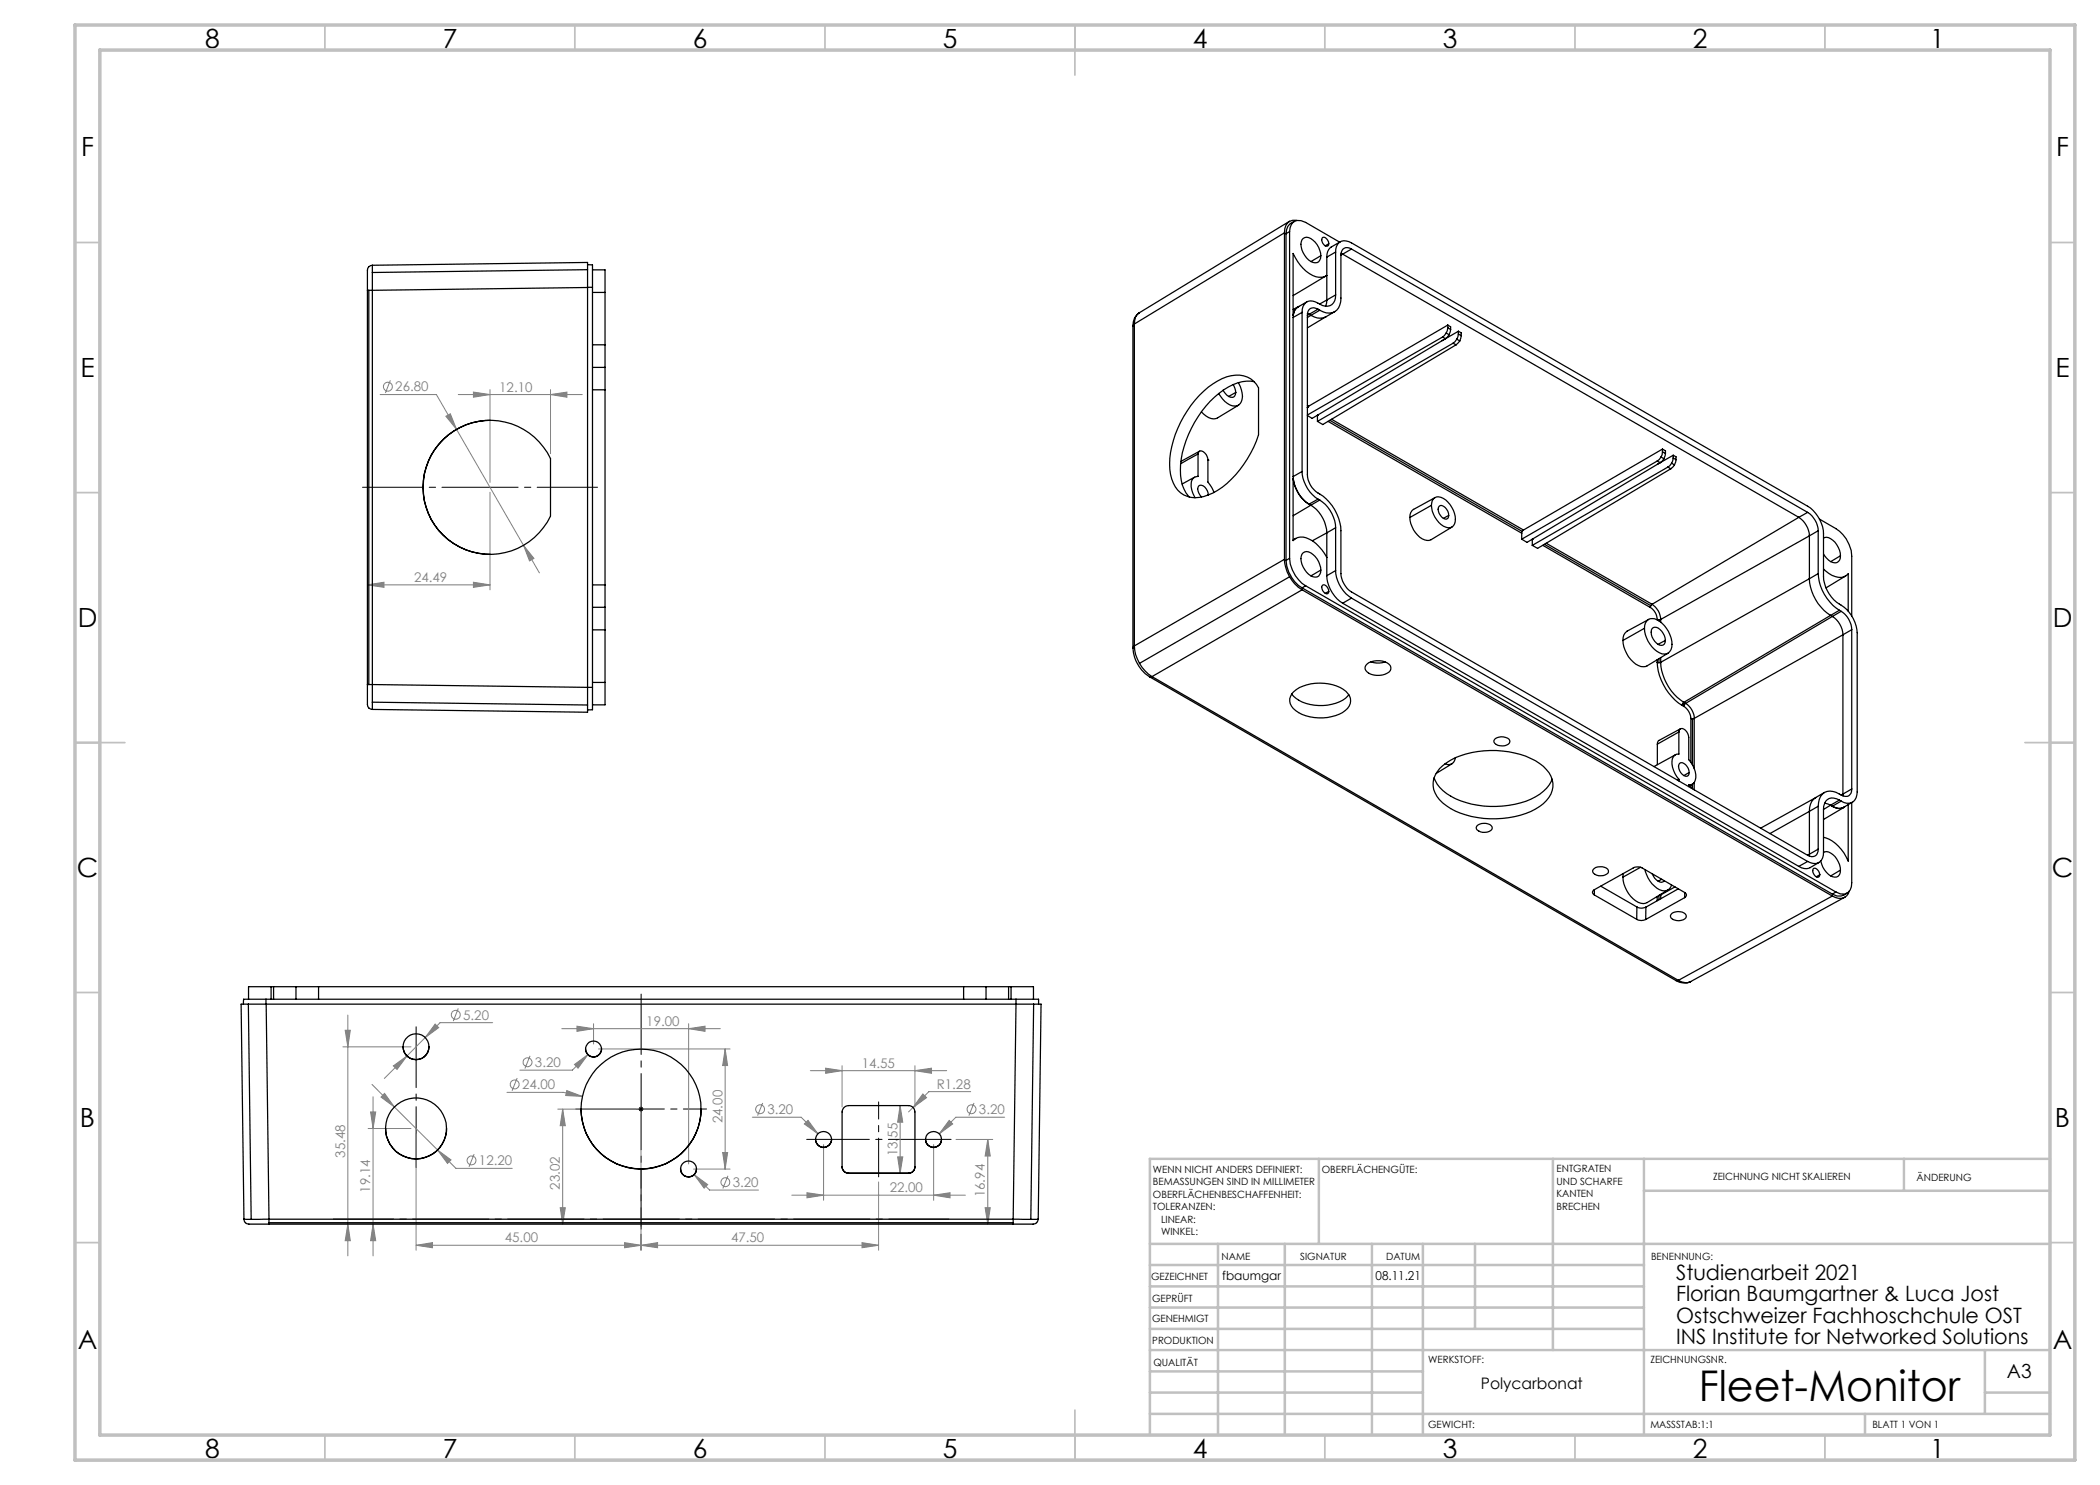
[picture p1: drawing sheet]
<svg xmlns="http://www.w3.org/2000/svg" width="420mm" height="297mm" viewBox="0 0 420 297" stroke-linecap="round" stroke-linejoin="round" font-family="sans-serif">
<g fill="none" stroke="#808080" stroke-width=".2">
<path d="M76 78.9h11.3l4 7M78.1 76.1l-1 2.5M91.7 78.9h24.8M94.7 78.4l3.3 .5-3.3 .5zM98 77.9v18.6M110.1 78.9l3.3-.5v1zM110.1 77.9v12.8M89.2 83.3l.9-.5 1.2 3.1zM91.3 85.9l16.6 28.7M98 98.5v19.5M73.5 117l3.3-.6v1.1zM73.5 117h24.5"/>
<path d="M94.7 116.4l3.3 .6-3.3 .5zM104.7 109.1l2.1 2.6-.9 .5zM68.6 209.4h13.6M69 206.1h1.1l-.5 3.3zM69.6 203v48.2M74.4 216.9l4.5 4.5M74.6 219.4v31.8M76.9 218.7l2 2.7-2.7-2zM78.7 213.2l2.7-2-2 2.7zM81.4 211.2l-4.5 4.5M85.1 207.5l-3.7 3.7M87 204.8l.7 .7-2.6 2z"/>
<path d="M91.7 201.7l-1 2.5M98.5 204.5h-10.5l-2.9 3M101.4 218.5h11.2l3.9 .8M103.4 215.6l-1 2.6M106 211.2l-1 2.5M112.4 205.7h31.7M113.3 218.1l3.2 1.2-3.4-.2zM114.9 212.9l2.7-2-2 2.7zM115.4 205.2l3.3 .5-3.3 .6zM117.6 210.9l-3.1 3.1h-10.5M118.7 204.7v4.1M119.7 209.8h26.3"/>
<path d="M137.7 205.7l3.3-.5v1.1zM137.7 204.7v28.1M145 209.8l.5 3.3h-1zM145 209.8v24M162.1 214.1h27.2M165.1 213.6l3.3 .5-3.3 .6zM168.4 213.1v8.3M183 214.1l3.3-.5v1.1zM183 213.1v8.3M184.6 218.8l.7 .7-2.7 2zM194.1 218.3h-8.3l-4.1 4.1M73.6 225.7h8.6"/>
<path d="M74.1 222.4h1l-.5 3.3zM78.9 221.4l12.3 12.3h11.2M83.2 226.7v23.3M87.5 230l2.7 2-.7 .7zM94.8 230.8l-1 2.6M111.5 221.8h15.7M112.5 221.8l.6 3.3h-1.1zM112.5 221.8v23M128.2 222.8v27.2M138.7 233.8h7.3M138.9 234.9l2.6 2-.7 .7zM138.9 234.9l3 3.1h9.8"/>
<path d="M144.5 230.5h1l-.5 3.3zM145.6 235.2l-1 2.5M150.5 223.4h9.7l3.4 3.4M152.5 220.6l-1 2.5M158.4 239h34.7M160.9 224.8l.7-.7 2 2.7zM161.4 238.5l3.3 .5-3.3 .6zM164.7 228.9v11.2M175.7 236.4v13.6M179.5 231.4h1.1l-.6 3.3zM180 221.1l.6 3.3h-1.1zM180 221.1v13.6"/>
<path d="M186.7 239l3.3-.5v1.1zM186.7 228.9v11.2M189.8 224.1l.7 .7-2.6 2zM191.2 227.9h7.3M194.8 220.6l-1 2.5M197.6 227.9l.4 3.3h-1zM197.6 227.9v16.9M200.9 223.4h-9.7l-3.3 3.4M69.6 244.8l.5 3.3h-1.1zM74.6 244.8l.5 3.3h-1zM83.2 249.1l3.3-.6v1.1zM83.2 249.1h92.5"/>
<path d="M112 241.5h1.1l-.6 3.3zM124.9 248.5l3.3 .6-3.3 .5zM128.2 249.1l3.3-.6v1.1zM172.4 248.5l3.3 .6-3.3 .5zM197 241.5h1l-.4 3.3z"/>
<circle cx="77.6" cy="77.3" r=".9"/>
<circle cx="91.2" cy="203" r=".89"/>
<circle cx="102.9" cy="216.9" r=".89"/>
<circle cx="105.5" cy="212.4" r=".89"/>
<circle cx="94.3" cy="232.1" r=".89"/>
<circle cx="145.1" cy="236.4" r=".89"/>
<circle cx="152" cy="221.9" r=".88"/>
<circle cx="194.3" cy="221.9" r=".89"/>
</g>
<path d="M115.1 221.8h13.6M127.8 221.5l.8 .7M128.2 221.3v1M128.6 221.5l-.8 .7" fill="none" stroke="#000" stroke-width=".2"/>
<path d="M119.5 97.5h-47M128.2 245.8v-47M189.8 243.8h-123.1" fill="none" stroke="#000" stroke-width=".2" stroke-dasharray="15.2 1.3 1.3 1.3" stroke-dashoffset="3.2"/>
<path d="M161.3 227.9h28.9" fill="none" stroke="#000" stroke-width=".2" stroke-dasharray="15.2 1.3 1.3 1.3" stroke-dashoffset="2.7"/>
<path d="M175.7 235.4v-15" fill="none" stroke="#000" stroke-width=".2" stroke-dasharray="15.2 1.3 1.3 1.3" stroke-dashoffset="7.5"/>
<path d="M128.2 233.8v11.5" fill="none" stroke="#000" stroke-width=".2" stroke-dasharray="15.2 1.3 1.3 1.3" stroke-dashoffset="11.4"/>
<path d="M83.2 205.4v28.1" fill="none" stroke="#000" stroke-width=".2" stroke-dasharray="15.2 1.3 1.3 1.3" stroke-dashoffset="3.1"/>
<path d="M128.2 221.8h13.1" fill="none" stroke="#000" stroke-width=".2" stroke-dasharray="15.2 1.3 1.3 1.3" stroke-dashoffset="10.6"/>
<g fill="none" stroke="#c0c0c0" stroke-width=".35">
<path d="M65 5v5M115 5v5M165 5v5M215 5v10M265 5v5M315 5v5M365 5v5M15 48.5h5M410 48.5h5M15 98.5h5M410 98.5h5M15 148.5h10"/>
<path d="M405 148.5h10M15 198.5h5M410 198.5h5M15 248.5h5M410 248.5h5M65 287v5M115 287v5M165 287v5M215 282v10M265 287v5M315 287v5M365 287v5"/>
</g>
<g fill="none" stroke="#c0c0c0" stroke-width=".5">
<path d="M263.8 231.8v17M310.6 231.8v38.2M328.8 231.8v55.2M328.8 238.2h81.2M380.8 231.8v6.4M410 231.8h-180v55.2M230 248.8h180M230 257.3h98.8M230 253h98.8M243.6 248.8v38.2M257 248.8v38.2M274.4 248.8v38.2"/>
<path d="M284.6 248.8v38.2M295 248.8v17M230 265.8h98.8M230 261.5h98.8M230 278.5h54.6M230 274.3h54.6M230 270h180M397 278.5h13M397 270v12.8M230 282.8h180M373 282.8v4.2"/>
</g>
<path d="M15 5h400v287h-400zM20 10h390v277h-390z" fill="none" stroke="#c0c0c0" stroke-width=".7"/>
<g fill="#808080">
<path d="M110.1 78.9l3.3-.5v1zM94.7 78.4l3.3 .5-3.3 .5z"/>
<path d="M113.3 218.1l-.2 1 3.4 .2zM76.9 218.7l-.7 .7 2.7 2zM87.5 230l2 2.7 .7-.7zM78.7 213.2l.7 .7 2-2.7zM87 204.8l-1.9 2.7 2.6-2zM114.9 212.9l.7 .7 2-2.7zM138.9 234.9l1.9 2.7 .7-.7zM160.9 224.8l2.7 2-2-2.7zM189.8 224.1l-1.9 2.7 2.6-2zM161.4 238.5l3.3 .5-3.3 .6zM186.7 239l3.3-.5v1.1zM184.6 218.8l-2 2.7 2.7-2zM128.2 249.1l3.3-.6v1.1zM172.4 248.5l3.3 .6-3.3 .5zM115.4 205.2l3.3 .5-3.3 .6zM137.7 205.7l3.3-.5v1.1zM83.2 249.1l3.3-.6v1.1zM124.9 248.5l3.3 .6-3.3 .5zM73.5 117l3.3-.6v1.1zM94.7 116.4l3.3 .6-3.3 .5zM104.7 109.1l1.2 3.1 .9-.5zM89.2 83.3l2.1 2.6-1.2-3.1z"/>
<path d="M165.1 213.6l3.3 .5-3.3 .6zM183 214.1l3.3-.5v1.1z"/>
<path d="M180 221.1l.6 3.3h-1.1zM179.5 231.4h1.1l-.6 3.3zM197.6 227.9l.4 3.3h-1zM197 241.5h1l-.4 3.3zM145 209.8l.5 3.3h-1zM144.5 230.5h1l-.5 3.3zM74.1 222.4h1l-.5 3.3zM74.6 244.8l.5 3.3h-1zM69 206.1h1.1l-.5 3.3zM69.6 244.8l.5 3.3h-1.1zM112.5 221.8l.6 3.3h-1.1zM112 241.5h1.1l-.6 3.3z"/>
</g>
<g fill="none" stroke="#000" stroke-width=".25">
<path d="M73.5 58.1h.3M73.5 58.1v78.8M73.8 58.1h.7M73.8 58.1v78.8M74.5 54.5v3.6M74.5 53.1v1.4M74.5 53.1a1.17 1.17 0 0 0-1 1.5v3.5M74.5 53.1l43-.6v1.4M74.5 58.1v78.8M117.5 53.9v3.6M117.5 52.9l1 .1v4.5M117.5 57.5l-43 .6"/>
<path d="M117.5 53.9l-43 .6M117.5 57.5v80M117.5 57.5h1M118.5 54h2.5v4.5M118.5 57.5v80M118.5 58.5h2.5M121 58.5v10.5M256.9 46.6v65.3M256.9 46.6l-30 18.2M257.2 46.7v65.4M257.9 44.3l-30.1 18.3a2.84 2.84 0 0 0-1.2 2.6M257.9 46.3a1.96 1.96 0 0 1 1-2 1.96 1.96 0 0 1 2.2 .2l6.8 3.9"/>
<path d="M257.9 44.3a2.37 2.37 0 0 0-1 2.3M257.9 46.3v65.4M257.9 46.3l-.7 .4M258.2 44.7a2.09 2.09 0 0 0-1 2M258.9 44.3l-.7 .4M259.4 44.1h-.9l-.6 .2M260.6 47.7a1.8 1.8 0 0 1 2.4 .7 3.1 3.1 0 0 1 .7 3.9 1.9 1.9 0 0 1-2.4-.7 3.7 3.7 0 0 1-.9-3.6zM264.2 51.1l-2 1.2M264.5 47.5a1.15 1.15 0 0 1 1 1.7 1.15 1.15 0 0 1-1-1.7zM265.2 55.2l-6.6 3.9M265.4 55.1a3.4 3.4 0 0 1-4.2-.8 9.9 9.9 0 0 1-2.6-3.6v12.4a1.97 1.97 0 0 1 1.2-1.8M265.4 51.4v8.6"/>
<path d="M265.7 48.8l-.7 .4M267.1 50.4a1.93 1.93 0 0 1 .9-2.1 1.93 1.93 0 0 1 2.3 .3l91.2 52.6a7 7 0 0 1 3.2 5.5v8.6a7.3 7.3 0 0 0 4.1 6.1 7.3 7.3 0 0 1 2.6 5.1v31.9a1.96 1.96 0 0 1-.9 2 1.96 1.96 0 0 1-2.3-.2M267.1 59a1.93 1.93 0 0 1-.9 2 1.93 1.93 0 0 1-2.3-.2 2.39 2.39 0 0 0-2.7-.3 2.26 2.26 0 0 0-.8 2M267.1 50.4v8.6M267.1 59l-1.7 1M267.1 50.4l-1.7 1M268 48.4l-1.7 1a2.1 2.1 0 0 0-.9 2M268.2 51v8.6a2.59 2.59 0 0 1-2.3 3h-.6l-1.4-.5M268.2 50.7l.3 .1M268.5 50.8l91.3 52.7M268.5 50.8l-.3 .2M270.3 49.8a1.3 1.3 0 0 0-1.5-.1 1.3 1.3 0 0 0-.6 1.3"/>
<path d="M270.3 49.8l91.2 52.7M270.3 49.8l-1.8 1M118.5 78h2.5M118.5 73.5h2.5M118.5 69h2.5M121 73.5v4.5M121 69v4.5M121 78v39M226.9 64.8l-.3 .4v64.4l.3-.4M226.9 64.8v64.4M227.9 62.5a2.41 2.41 0 0 0-1 2.3M239.9 79.1a11.9 11.9 0 0 1 7.3-4.1 4.6 4.6 0 0 1 4.5 2.6v9.4a20.7 20.7 0 0 1-9.1 11.6 6.5 6.5 0 0 1-5.9 .4 6.7 6.7 0 0 1-2.8-6.2 21.6 21.6 0 0 1 6-13.7z"/>
<path d="M244.6 78l.1 .2a1.81 1.81 0 0 0 2 1.2l.2-.2 .3-.7M246.6 76.9l.6 1.6M247.2 78.5l-1.5 .8M247.7 76.5a4.3 4.3 0 0 1 .4 4.2 1.85 1.85 0 0 1-2.6 0l-1-.9-.8-1.1M250.8 76.3a8.7 8.7 0 0 0-7 2.4 21.5 21.5 0 0 0-7.7 15.3 7.4 7.4 0 0 0 1.7 5.4M258.6 63.5v31.8M259.6 61.4a2.2 2.2 0 0 0-1 2.1M259.6 61.4l-1 .5M260.4 62.5v31.8M260.4 62.5l-1.8 1M261.3 60.4l-1.7 1M261.5 63.1v31.8a5 5 0 0 0 3.1 4.3 9.5 9.5 0 0 1 3.6 6.9v8.6a4.8 4.8 0 0 0 2.1 3.7l91.2 52.7"/>
<path d="M261.5 62.7l.3 .2M261.8 62.9l.4 .2M261.8 62.9l-.3 .2M262.2 63.1a2.98 2.98 0 0 0 3 .3M262.2 63.1l-.7 .4M263.6 61.8a1.29 1.29 0 0 0-1.5-.1 1.29 1.29 0 0 0-.6 1.4M263.6 61.8l.3 .3M263.6 61.8l-1.8 1.1M263.9 62.1l-1.7 1M265.2 63.4l-3.7 2.2M265.4 60l-.3 1.2M265.4 60l-1.5 .8"/>
<path d="M266.9 62.3l-1.7 1.1M288.5 67.4l-27 15.6M288.5 67.4l.6 .3M289.1 67.7l-26.7 16-.9-.6M289.2 66.6l-.7 .8M289.2 66.6l.6 .4M289.6 65.6l-.4 1M289.6 65l.5 .4v.5M289.6 65l-27.9 16.2M289.6 65v.6M289.6 65.6l.5 .3M289.8 67l-.7 .7"/>
<path d="M290.1 65.9l-.3 1.1M290.6 68.6l-27.1 15.7M290.6 68.6l.6 .4M291.2 69l-26.7 15.9-1-.6M291.4 67.8l-.8 .8M291.4 67.8l.6 .4M291.7 66.8l-.3 1M291.7 66.2l.5 .4v.5M291.7 66.2l-3.3 2M291.7 66.2v.6M291.7 66.8l.5 .3M292 68.2l-.8 .8"/>
<path d="M292.2 67.1l-.2 1.1M88.7 87.9a13.4 13.4 0 0 1 21.4 3.8v11.5a13.4 13.4 0 0 1-19.9 5.2 13.4 13.4 0 0 1-1.5-20.5zM98 84.1a13.4 13.4 0 0 0-13.4 13.4 13.4 13.4 0 0 0 13.4 13.4M238.9 95.4l-2.5 1.4M239.6 90.8v4.5a1.53 1.53 0 0 0-1.4 2l.3 1.3 .5 1M239.6 90.8a.69 .69 0 0 1 .6-.7 .69 .69 0 0 1 .7 .5 2.15 2.15 0 0 1 .7 1.4M239.6 90.8l-3.5 1.9M239.9 90.2l-3.7 2.1M241.6 92h.1M241.6 92v4.4l.8 1.2 .4 .9M241.7 99a1.93 1.93 0 0 0-1.7-2 1.25 1.25 0 0 0 0 2l.3 .4M241.7 99h.1"/>
<path d="M247.7 81l-4.2 2.6a2.44 2.44 0 0 1-2.8-.8l-.4-.4M258.6 95.3a7.2 7.2 0 0 0 3.2 5.5M260.4 94.3a7.1 7.1 0 0 0 3.2 5.5M260.4 94.3l-1.8 1M261.5 81.5h.1M261.5 81.1l.2 .1M261.7 81.2l-.2 .3M263.5 83h.1M263.5 83v1.3M263.6 99.8l.3 .2M263.6 99.8l-1.8 1M265.6 84.3l38.7 22.3"/>
<path d="M266 84.1l38.4 22.2M266.3 83.9l38.4 22.1M286.7 99.8a1.77 1.77 0 0 1 2.5 .2 4.9 4.9 0 0 1 1.7 4.8 1.41 1.41 0 0 1-2.2 .4 4.9 4.9 0 0 1-2.2-5.1zM287 99.5l-4.3 2.4a1.55 1.55 0 0 0-.7 1.6M331.4 92.2l-27.1 15.6M331.4 92.2l.6 .3M332 92.5l-26.6 16-1.1-.7M332.2 91.4l-.8 .8M332.2 91.4l.6 .4M332.5 90.4l-.3 1M332.5 89.8l.6 .4v.5M332.5 89.8l-27.8 16.2"/>
<path d="M332.5 89.8v.6M332.5 90.4l.6 .3M332.8 91.8l-.8 .7M333.1 90.7l-.3 1.1M333.6 93.4l-27.1 15.7M333.6 93.4l.6 .4M334.2 93.8l-26.7 15.9-1-.6M334.3 92.6l-.7 .8M334.3 92.6l.6 .4M334.6 91.6l-.3 1M334.6 91l.6 .4v.5M334.6 91l-3.1 1.8"/>
<path d="M334.6 91v.6M334.6 91.6l.6 .3M334.9 93l-.7 .8M335.2 91.9l-.3 1.1M118.5 117h2.5M121 117v4.5M256.9 111.9a7.6 7.6 0 0 0 1 3.5M256.9 111.9l-30 17.3M257.2 112.1a7 7 0 0 0 3.2 5.5M257.9 111.7l-.7 .4M257.9 111.7a7 7 0 0 0 3.2 5.5M257.9 115.4a6.9 6.9 0 0 0 2.5 2.6"/>
<path d="M257.9 115.4l-30 17.3M259.2 107.7l-.6 .3M260.4 117.6l106.1 61.2M260.4 118l106.1 61.2M260.4 118l-30 17.3M260.6 110.6a1.8 1.8 0 0 1 2.4 .7 3.1 3.1 0 0 1 .7 3.9 1.9 1.9 0 0 1-2.4-.8 3.1 3.1 0 0 1-.7-3.8zM261.1 117.2l-.7 .4M261.1 117.2l106.1 61.2M261.8 100.8l.4 .2M262.2 101a6.8 6.8 0 0 1-3.6-5.3v12.4a2.56 2.56 0 0 1 3.3-.3 8.7 8.7 0 0 1 3.5 3.7M262.2 101a7 7 0 0 1 3.2 5.6M262.2 101l-3.6 2.1"/>
<path d="M263.9 100a7 7 0 0 1 3.2 5.5M263.9 100l-1.7 1M264.2 114l-2 1.2M264.5 117a1.15 1.15 0 0 1 1 1.7 1.16 1.16 0 0 1-1-1.7zM265.4 115.1a7 7 0 0 0 3.1 5.5M265.4 106.6v8.5M265.4 106.6l-2.9 1.6M265.7 118.3l-.7 .4M267.1 114.1a7 7 0 0 0 3.2 5.5M267.1 105.5v8.6M267.1 114.1l-1.7 1M267.1 105.5l-1.7 1.1"/>
<path d="M270.3 119.6l91.2 52.7M270.3 119.6l-1.8 1M282 103.5a4.9 4.9 0 0 0 3.4 4.6l.8-.2 4.2-2.5M286.3 101.1l-4.3 2.4M287.8 101.2a1.33 1.33 0 0 1 1.8 1 1.21 1.21 0 0 1-.3 1.6 1.9 1.9 0 0 1-1.5-2.6zM289.7 103.1l-1 .6M304.3 106.6v1.2M304.4 106.3l-.1 .3M304.7 106l-.3 .3M306.5 107.8h.1M306.5 107.8v1.3M308.6 109.1l21.5 12.4"/>
<path d="M308.9 108.9l21.3 12.2M309.2 108.7l21.2 12.2M359.8 103.5a4.8 4.8 0 0 1 2.1 3.7M359.8 103.5l-29.4 17.4M361.5 102.5a4.7 4.7 0 0 1 2.1 3.6M361.5 102.5l-1.7 1M361.9 115.7a9.4 9.4 0 0 0 4.2 7.4M361.9 107.2v8.5M361.9 115.7l-29.8 16.8M361.9 107.2l-29.8 16.7M363.6 114.7a9.4 9.4 0 0 0 4.3 7.4M363.6 106.1v8.6"/>
<path d="M363.6 114.7l-1.7 1M363.6 106.1l-1.7 1.1M363.9 103.8l3.3 1.9a6.9 6.9 0 0 1 3.1 5.5v12M364.7 110.8l.2 .3a2.48 2.48 0 0 0 2.4 1.4 1.28 1.28 0 0 0 .8-1.3M364.7 113.8a4.4 4.4 0 0 0 4.1 1.6l.8-.6v7.4M364.7 107.6a1.9 1.9 0 0 1 2.3 .8l.3 .5a3.9 3.9 0 0 1 .8 2.3M368.1 111.2l-2 1.1M369.1 115.2l-3.9 2.4M73.5 136.9v3.9a.97 .97 0 0 0 1 1.1M73.5 136.9h.3M73.8 136.9h.7M74.5 136.9v3.5"/>
<path d="M74.5 136.9l43 .6M117.5 137.5v3.5M117.5 137.5h1M118.5 137.5v4.5h-1M118.5 121.5h2.5M118.5 126h2.5M118.5 136.5h2.5M121 121.5v4.5M121 136.5v4.5h-2.5M121 126v10.5M226.6 129.6a7.4 7.4 0 0 0 3.3 5.8M226.9 129.2a6.8 6.8 0 0 0 1 3.5"/>
<path d="M227.9 132.7a7.6 7.6 0 0 0 2.5 2.6M229.9 135.4l105.3 60.7M230.4 135.3l-.5 .1M230.4 135.3l105.3 60.8M258.3 138.8a8 8 0 0 0 8 2.1 5.2 5.2 0 0 0 3.5-2M258.8 138.3a8.8 8.8 0 0 1 8.5-1.1 3.6 3.6 0 0 1 2.8 3 3.5 3.5 0 0 1-3 2.9 9 9 0 0 1-8.4-1.4 2.26 2.26 0 0 1 .1-3.4zM268.5 120.6l91.3 52.7M273.4 132.8a3.7 3.7 0 0 1 4.7 .3 1.24 1.24 0 0 1-1.1 1.8 3.5 3.5 0 0 1-3.8-.8 .92 .92 0 0 1 .2-1.3zM274.2 132.4l1.1 .2 1.7-.2M324.6 128.1a5.8 5.8 0 0 0 3.6 5.2h.9l.3-.1 4.2-2.6M328.9 125.7l-4.3 2.4M329.6 123.9a2.31 2.31 0 0 1 2.8 .7 5.6 5.6 0 0 1 1.8 5.3 1.53 1.53 0 0 1-2.3 .7 5.6 5.6 0 0 1-2.8-6z"/>
<path d="M329.7 123.9l-4.3 2.3a1.96 1.96 0 0 0-.8 1.9M330.1 121.5a2.92 2.92 0 0 1 1.3 2.4M330.2 121.1l-.1 .4M330.4 120.9a3.8 3.8 0 0 1 1.7 3M330.4 120.9l-.2 .2M330.4 125.7a1.28 1.28 0 0 1 2 .6 2.39 2.39 0 0 1 .5 2.5 1.28 1.28 0 0 1-2-.5 2.39 2.39 0 0 1-.5-2.6zM331.4 132.5a11.2 11.2 0 0 0 5 8.6M331.4 132.5h.4M331.4 123.9l.4 .1M331.4 123.9v.1M331.4 131.9v.6M331.8 124v.2"/>
<path d="M331.8 131.7v.8M332.1 132.5a10.3 10.3 0 0 0 4.7 8M332.1 132.5h-.3M332.1 123.9l-.3 .1M332.1 123.9v.5M332.1 131.5v1M333.1 128.1l-1.5 .8M366.1 123.1l-29.3 17.4M366.1 123.1l.4 .2M366.5 123.3a4.6 4.6 0 0 1 2.1 3.7M366.5 123.3l-29.4 17.4M367.9 122.1l.3 .2"/>
<path d="M367.9 122.1l-1.8 1M368.2 122.3a4.6 4.6 0 0 1 2.1 3.6M368.2 122.3l-1.7 1M368.6 127v32.2M368.6 127l-29.8 16.7M370.3 125.9v31.9M370.3 125.9l-1.7 1.1M74.5 140.4v1.5M74.5 140.4l43 .6M117.5 141v1.4l-43-.5M286.8 155.6a8.3 8.3 0 0 0 5.3 4.6 19.4 19.4 0 0 0 15-.9 6.6 6.6 0 0 0 3.3-3.5M287.9 153.7a14.6 14.6 0 0 1 10.1-3.6 16.2 16.2 0 0 1 10.7 3.2 4.6 4.6 0 0 1 0 7.4 16.6 16.6 0 0 1-12 3 14 14 0 0 1-8.8-3.8 4.4 4.4 0 0 1 0-6.2z"/>
<path d="M290.4 152.7l-3.2 2M291.1 151.5a1.39 1.39 0 0 1-2.1 1.2M299.1 147.7a2.21 2.21 0 0 1 2.8 .4 1.15 1.15 0 0 1-1.4 1.1 1.48 1.48 0 0 1-1.7-1zM331.5 148.8v4.1M335.1 151l-4.3 2.3M335.7 150.8a1.52 1.52 0 0 0-1.3 2 5.7 5.7 0 0 0 1.4 3.1M335.7 150.8h.1M335.8 146.4a.68 .68 0 0 1 .5-.7 .68 .68 0 0 1 .7 .3 2.23 2.23 0 0 1 .7 1.5v4.4a4.2 4.2 0 0 1 1.2 4.6l-.7 .4-.4 .1M335.8 146.4l-4.3 2.4M335.8 146.4v4.4M335.8 155.9v.3M335.8 155.9l-.3 .1"/>
<path d="M335.9 152.7a1.33 1.33 0 0 1 1.7 1 1.21 1.21 0 0 1-.2 1.6 1.87 1.87 0 0 1-1.5-2.6zM336.1 145.8l-4.3 2.3-.3 .4v.3M336.4 141.1l.4 .2M336.5 140.7l-.1 .4M336.5 140.7l.4 .2M336.8 141.3a3.1 3.1 0 0 1 1.4 2.4M336.8 140.5l-.3 .2M336.8 140.5l.3 .2M336.9 140.9l-.1 .4M337.1 140.7a3.7 3.7 0 0 1 1.7 3M337.1 140.7l-.2 .2M337.7 157h.1"/>
<path d="M337.7 157v.3M337.8 157h-.1M337.8 154.5l-1 .6M338.2 143.7l.3 .1M338.2 143.7v8.7M338.2 157v.5M338.5 156.8l-.8 .5M338.5 143.8v9.2M338.5 156.8v1M338.8 143.7l-.3 .1M338.8 143.7v10M338.8 156.5v1.5"/>
<path d="M363.1 159.5l-11 6.1M364.9 158.5a3.9 3.9 0 0 0-3 3v.8M368.2 159a3.1 3.1 0 0 0-3.7-.1 3.4 3.4 0 0 0-.9 2.4M370.3 157.8a1.27 1.27 0 0 1-.6 1.4 1.27 1.27 0 0 1-1.5-.2M370.3 157.8l-2.1 1.2M295.3 165.2a2.18 2.18 0 0 1 3.1 .2 1.15 1.15 0 0 1-1.4 1.1 1.48 1.48 0 0 1-1.8-1zM318.6 173.9a2.13 2.13 0 0 1 3.1 .2 1.15 1.15 0 0 1-1.5 1.1 1.41 1.41 0 0 1-1.7-1zM318.9 177.9l7.7-4.3a2.02 2.02 0 0 1 1.8 0l8.5 4.9M318.9 177.9a.55 .55 0 0 0-.4 .6 .55 .55 0 0 0 .4 .5M318.9 179l8.4 4.9M318.9 177.9v1.1M320.1 177.2l7.3 4.2"/>
<path d="M324.6 175.4a5.8 5.8 0 0 0 3.6 5.3h.5l.7-.2 4.2-2.5M324.7 174.7l-.1 .7M328.1 173.5l-3.5 1.9M329 173.9a5.2 5.2 0 0 0 3.9 4.3 1.41 1.41 0 0 0 1.4-1.2M330.4 174.7a2.47 2.47 0 0 0 2 1.8l.5-.4M331.4 179.3v.9M331.8 179.1v.8M332.1 178.9v.9M332.4 175.9l-.8 .3M335 177.4l-3.2 1.7M335.7 177.8l-6.5 3.6M336.9 178.5a.55 .55 0 0 1 .4 .5 .55 .55 0 0 1-.4 .5"/>
<path d="M336.9 179.5l-7.8 4.4M336.9 178.5v1M361.5 172.3l-1.7 1M361.9 162.3v8.5M361.9 170.8l-.1 .4M361.9 170.8l-.4 .3M361.9 162.3l-7.9 4.4M362.6 173.8l.2-.1a1.16 1.16 0 0 1 .9 1.7 1.17 1.17 0 0 1-1.1-1.6zM363.6 169.8a1.3 1.3 0 0 1-.6 1.4 1.3 1.3 0 0 1-1.5-.1M363.6 161.3v8.5M363.6 169.8l-1.7 1M363.6 161.3l-1.7 1"/>
<path d="M363.8 172.5l-1.8 1a2.05 2.05 0 0 1-2.2-.2M364 174.9l-.7 .5M364.2 172.2a4.2 4.2 0 0 0 2.4 3.2 1.13 1.13 0 0 0 1.1-.2 1.13 1.13 0 0 0 .4-1.2M364.7 170.5a1.9 1.9 0 0 1 2.3 .8l.3 .5a3.9 3.9 0 0 1 .8 2.2M364.9 160.6l1.2 .4M366.1 161a2.24 2.24 0 0 0 2.9 .3M366.1 161l.4 .3M366.1 161l-1.4 .9M366.5 178.8l.9 .4h.8l.5-.2M366.5 179.2a2.51 2.51 0 0 0 2.5 .3M366.5 179.2l-30.8 16.9M367.2 178.4l-.7 .4"/>
<path d="M367.9 160a1.94 1.94 0 0 0-2.3-.2 1.94 1.94 0 0 0-.9 2.1v8.5a1.95 1.95 0 0 1-.9 2.1 1.95 1.95 0 0 1-2.3-.2M367.9 160l.3 .2M367.9 160l-1.8 1M368.1 174l-2 1.2M368.2 160.2l-1.7 1.1M368.8 161.5l-4.1 2.4M368.9 179.5l-30.8 16.9M369.5 178.6l-.7 .4M369.6 160.9v11.3a7.9 7.9 0 0 0-4.9-4.7M369.8 178.3l-.1 .4-.7 .8M370.3 160.5v16.1a1.94 1.94 0 0 1-.9 2 1.94 1.94 0 0 1-2.2-.2M370.5 160.4l-1.8 1.1a2.11 2.11 0 0 1-2.2-.2"/>
<path d="M53.2 199.8h-4.5v1M53.2 199.8v1M53.2 199.8h150M54.2 197.3h-4.5v2.5M54.2 197.3h.5M54.2 197.3v2.5M54.7 197.3h4.5M54.7 197.3v2.5M59.2 197.3h4.5M59.2 197.3v2.5M63.7 197.3v2.5M63.7 197.3h129"/>
<path d="M192.7 197.3h4.5M192.7 197.3v2.5M197.2 197.3h4.5M197.2 197.3v2.5M201.7 197.3h.5M201.7 197.3v2.5M202.2 197.3h4.5v2.5M202.2 197.3v2.5M203.2 199.8v1M203.2 199.8h4.5v1M327.3 183.9a1.88 1.88 0 0 0 1.8 0M327.4 181.4a1.88 1.88 0 0 0 1.8 0"/>
<path d="M327.4 181.4l-.1 2.5M329.2 181.4l-.1 2.5M334.4 182.7a2.15 2.15 0 0 1 2.8 .4 1.15 1.15 0 0 1-1.4 1h-.5a1.23 1.23 0 0 1-1.2-.9zM335.2 196.1a3.1 3.1 0 0 0 2.9 .3M335.7 196.1h-.5M335.7 196.1a2.52 2.52 0 0 0 2.4 .2M49.7 200.8h3.5M49.7 200.8h-1.5l.6 43M49.7 200.8l.5 43.1M53.2 200.8l.6 43M53.2 200.8h150M80.6 209.3a2.59 2.59 0 0 0 2.6 2.6 2.59 2.59 0 0 0 2.6-2.6"/>
<path d="M117.1 209.8a1.61 1.61 0 0 0 1.6 1.6M120.3 209.8a1.61 1.61 0 0 1-1.6 1.6M203.2 200.8h3.5M203.2 200.8l-.6 43M206.7 200.8h1.5l-.6 43M206.7 200.8l-.5 43.1M77.1 225.7a6.1 6.1 0 0 0 6.1 6.1 6.1 6.1 0 0 0 6.1-6.1M116.2 221.8a12 12 0 0 0 12 12M136.1 233.7a1.61 1.61 0 0 0 1.6 1.7 1.61 1.61 0 0 0 1.6-1.7M140.2 221.8a12 12 0 0 1-12 12M163.1 227.9a1.59 1.59 0 0 0 1.6 1.5 1.59 1.59 0 0 0 1.6-1.5M168.4 233.4a1.33 1.33 0 0 0 1.3 1.2"/>
<path d="M169.7 234.7a1.27 1.27 0 0 1-1.3-1.3v-11a1.33 1.33 0 0 1 1.3-1.3h12a1.33 1.33 0 0 1 1.3 1.3v11a1.26 1.26 0 0 1-1.3 1.3M169.7 234.6h12M169.7 234.6v.1M181.7 234.6v.1M183 233.4a1.33 1.33 0 0 1-1.3 1.2M185.1 227.9a1.61 1.61 0 0 0 1.6 1.5 1.61 1.61 0 0 0 1.6-1.5M48.8 243.8l1.4 .1M48.8 243.8a1.21 1.21 0 0 0 1.6 1h3.4M53.8 243.8l-3.6 .1M53.8 243.8v.7M53.8 244.5v.3M53.8 243.8h148.8"/>
<path d="M53.8 244.5h148.8M53.8 244.8h148.8M202.6 243.8l3.6 .1M202.6 243.8v.7M202.6 244.5v.3M207.6 243.8a1.24 1.24 0 0 1-1.6 1h-3.4M207.6 243.8l-1.4 .1"/>
<circle cx="83.2" cy="209.4" r="2.59"/>
<circle cx="118.7" cy="209.8" r="1.59"/>
<circle cx="83.2" cy="225.7" r="6.1"/>
<circle cx="128.2" cy="221.8" r="12"/>
<circle cx="137.7" cy="233.8" r="1.6"/>
<circle cx="164.7" cy="227.9" r="1.61"/>
<circle cx="186.7" cy="227.9" r="1.62"/>
</g>
<text font-size="8.5" x="339.7" y="280.2">Fleet-Monitor</text>
<g font-size="5.3">
<text x="41" y="9.5">8</text>
<text x="88.5" y="9.5">7</text>
<text x="138.5" y="9.5">6</text>
<text x="188.5" y="9.5">5</text>
<text x="238.5" y="9.5">4</text>
<text x="288.5" y="9.5">3</text>
<text x="338.5" y="9.5">2</text>
<text x="386" y="9.5">1</text>
<text x="16.2" y="31.2">F</text>
<text x="411.2" y="31.2">F</text>
<text x="16.1" y="75.5">E</text>
<text x="411.1" y="75.5">E</text>
<text x="15.5" y="125.5">D</text>
<text x="410.5" y="125.5">D</text>
<text x="15.4" y="175.5">C</text>
<text x="410.4" y="175.5">C</text>
<text x="16" y="225.5">B</text>
<text x="411" y="225.5">B</text>
<text x="15.5" y="269.7">A</text>
<text x="410.5" y="269.7">A</text>
<text x="41" y="291.5">8</text>
<text x="88.5" y="291.5">7</text>
<text x="138.5" y="291.5">6</text>
<text x="188.5" y="291.5">5</text>
<text x="238.5" y="291.5">4</text>
<text x="288.5" y="291.5">3</text>
<text x="338.5" y="291.5">2</text>
<text x="386" y="291.5">1</text>
</g>
<g font-size="4.2">
<text x="335.2" y="256.1">Studienarbeit 2021</text>
<text x="335.2" y="260.3">Florian Baumgartner &amp; Luca Jost</text>
<text x="335.2" y="264.5">Ostschweizer Fachhoschchule OST</text>
<text x="335.2" y="268.8">INS Institute for Networked Solutions</text>
</g>
<text font-size="3.9" x="401.4" y="275.6">A3</text>
<text font-size="3.2" x="296.2" y="277.9">Polycarbonat</text>
<g font-size="2.7" fill="#808080">
<text x="79.1" y="78.3">26.80</text>
<text x="99.9" y="78.3">12.10</text>
<text x="82.8" y="116.4">24.49</text>
<text x="92.6" y="203.9">5.20</text>
<text x="129.3" y="205.2">19.00</text>
<text x="107" y="213.4">3.20</text>
<text x="172.4" y="213.5">14.55</text>
<text x="104.4" y="217.8">24.00</text>
<text x="187.4" y="217.8">R1.28</text>
<text x="144.5" y="224.7" transform="rotate(-90 144.5 224.7)">24.00</text>
<text x="153.5" y="222.8">3.20</text>
<text x="195.8" y="222.8">3.20</text>
<text x="69" y="231.5" transform="rotate(-90 69 231.5)">35.48</text>
<text x="95.8" y="233">12.20</text>
<text x="179.5" y="231.3" transform="rotate(-90 179.5 231.3)">13.55</text>
<text x="74.1" y="238.5" transform="rotate(-90 74.1 238.5)">19.14</text>
<text x="112" y="238" transform="rotate(-90 112 238)">23.02</text>
<text x="146.6" y="237.4">3.20</text>
<text x="178" y="238.5">22.00</text>
<text x="197" y="239.5" transform="rotate(-90 197 239.5)">16.94</text>
<text x="101" y="248.5">45.00</text>
<text x="146.2" y="248.5">47.50</text>
</g>
<g font-size="2.5">
<text x="244.4" y="256">fbaumgar</text>
<text x="275.1" y="256">08.11.21</text>
</g>
<g font-size="2">
<text x="230.6" y="234.6">WENN NICHT ANDERS DEFINIERT:</text>
<text x="230.6" y="237.1">BEMASSUNGEN SIND IN MILLIMETER</text>
<text x="230.6" y="239.6">OBERFLÄCHENBESCHAFFENHEIT:</text>
<text x="264.4" y="234.6">OBERFLÄCHENGÜTE:</text>
<text x="311.3" y="234.5">ENTGRATEN</text>
<text x="311.3" y="237">UND SCHARFE</text>
<text x="311.3" y="239.5">KANTEN</text>
<text x="342.6" y="236">ZEICHNUNG NICHT SKALIEREN</text>
<text x="383.3" y="236.2">ÄNDERUNG</text>
<text x="230.6" y="242.1">TOLERANZEN:</text>
<text x="232.2" y="244.6">LINEAR:</text>
<text x="311.3" y="242">BRECHEN</text>
<text x="232.2" y="247.1">WINKEL:</text>
<text x="244.3" y="252">NAME</text>
<text x="260" y="251.9">SIGNATUR</text>
<text x="277.2" y="251.9">DATUM</text>
<text x="330.2" y="251.9">BENENNUNG:</text>
<text x="230.2" y="256.1">GEZEICHNET</text>
<text x="230.4" y="260.3">GEPRÜFT</text>
<text x="230.4" y="264.4">GENEHMIGT</text>
<text x="230.5" y="268.8">PRODUKTION</text>
<text x="230.7" y="273.1">QUALITÄT</text>
<text x="285.6" y="272.5">WERKSTOFF:</text>
<text x="330.1" y="272.5">ZEICHNUNGSNR.</text>
<text x="285.6" y="285.5">GEWICHT:</text>
<text x="330.1" y="285.6">MASSSTAB:1:1</text>
<text x="374.5" y="285.6">BLATT 1 VON 1</text>
</g>
</svg>
